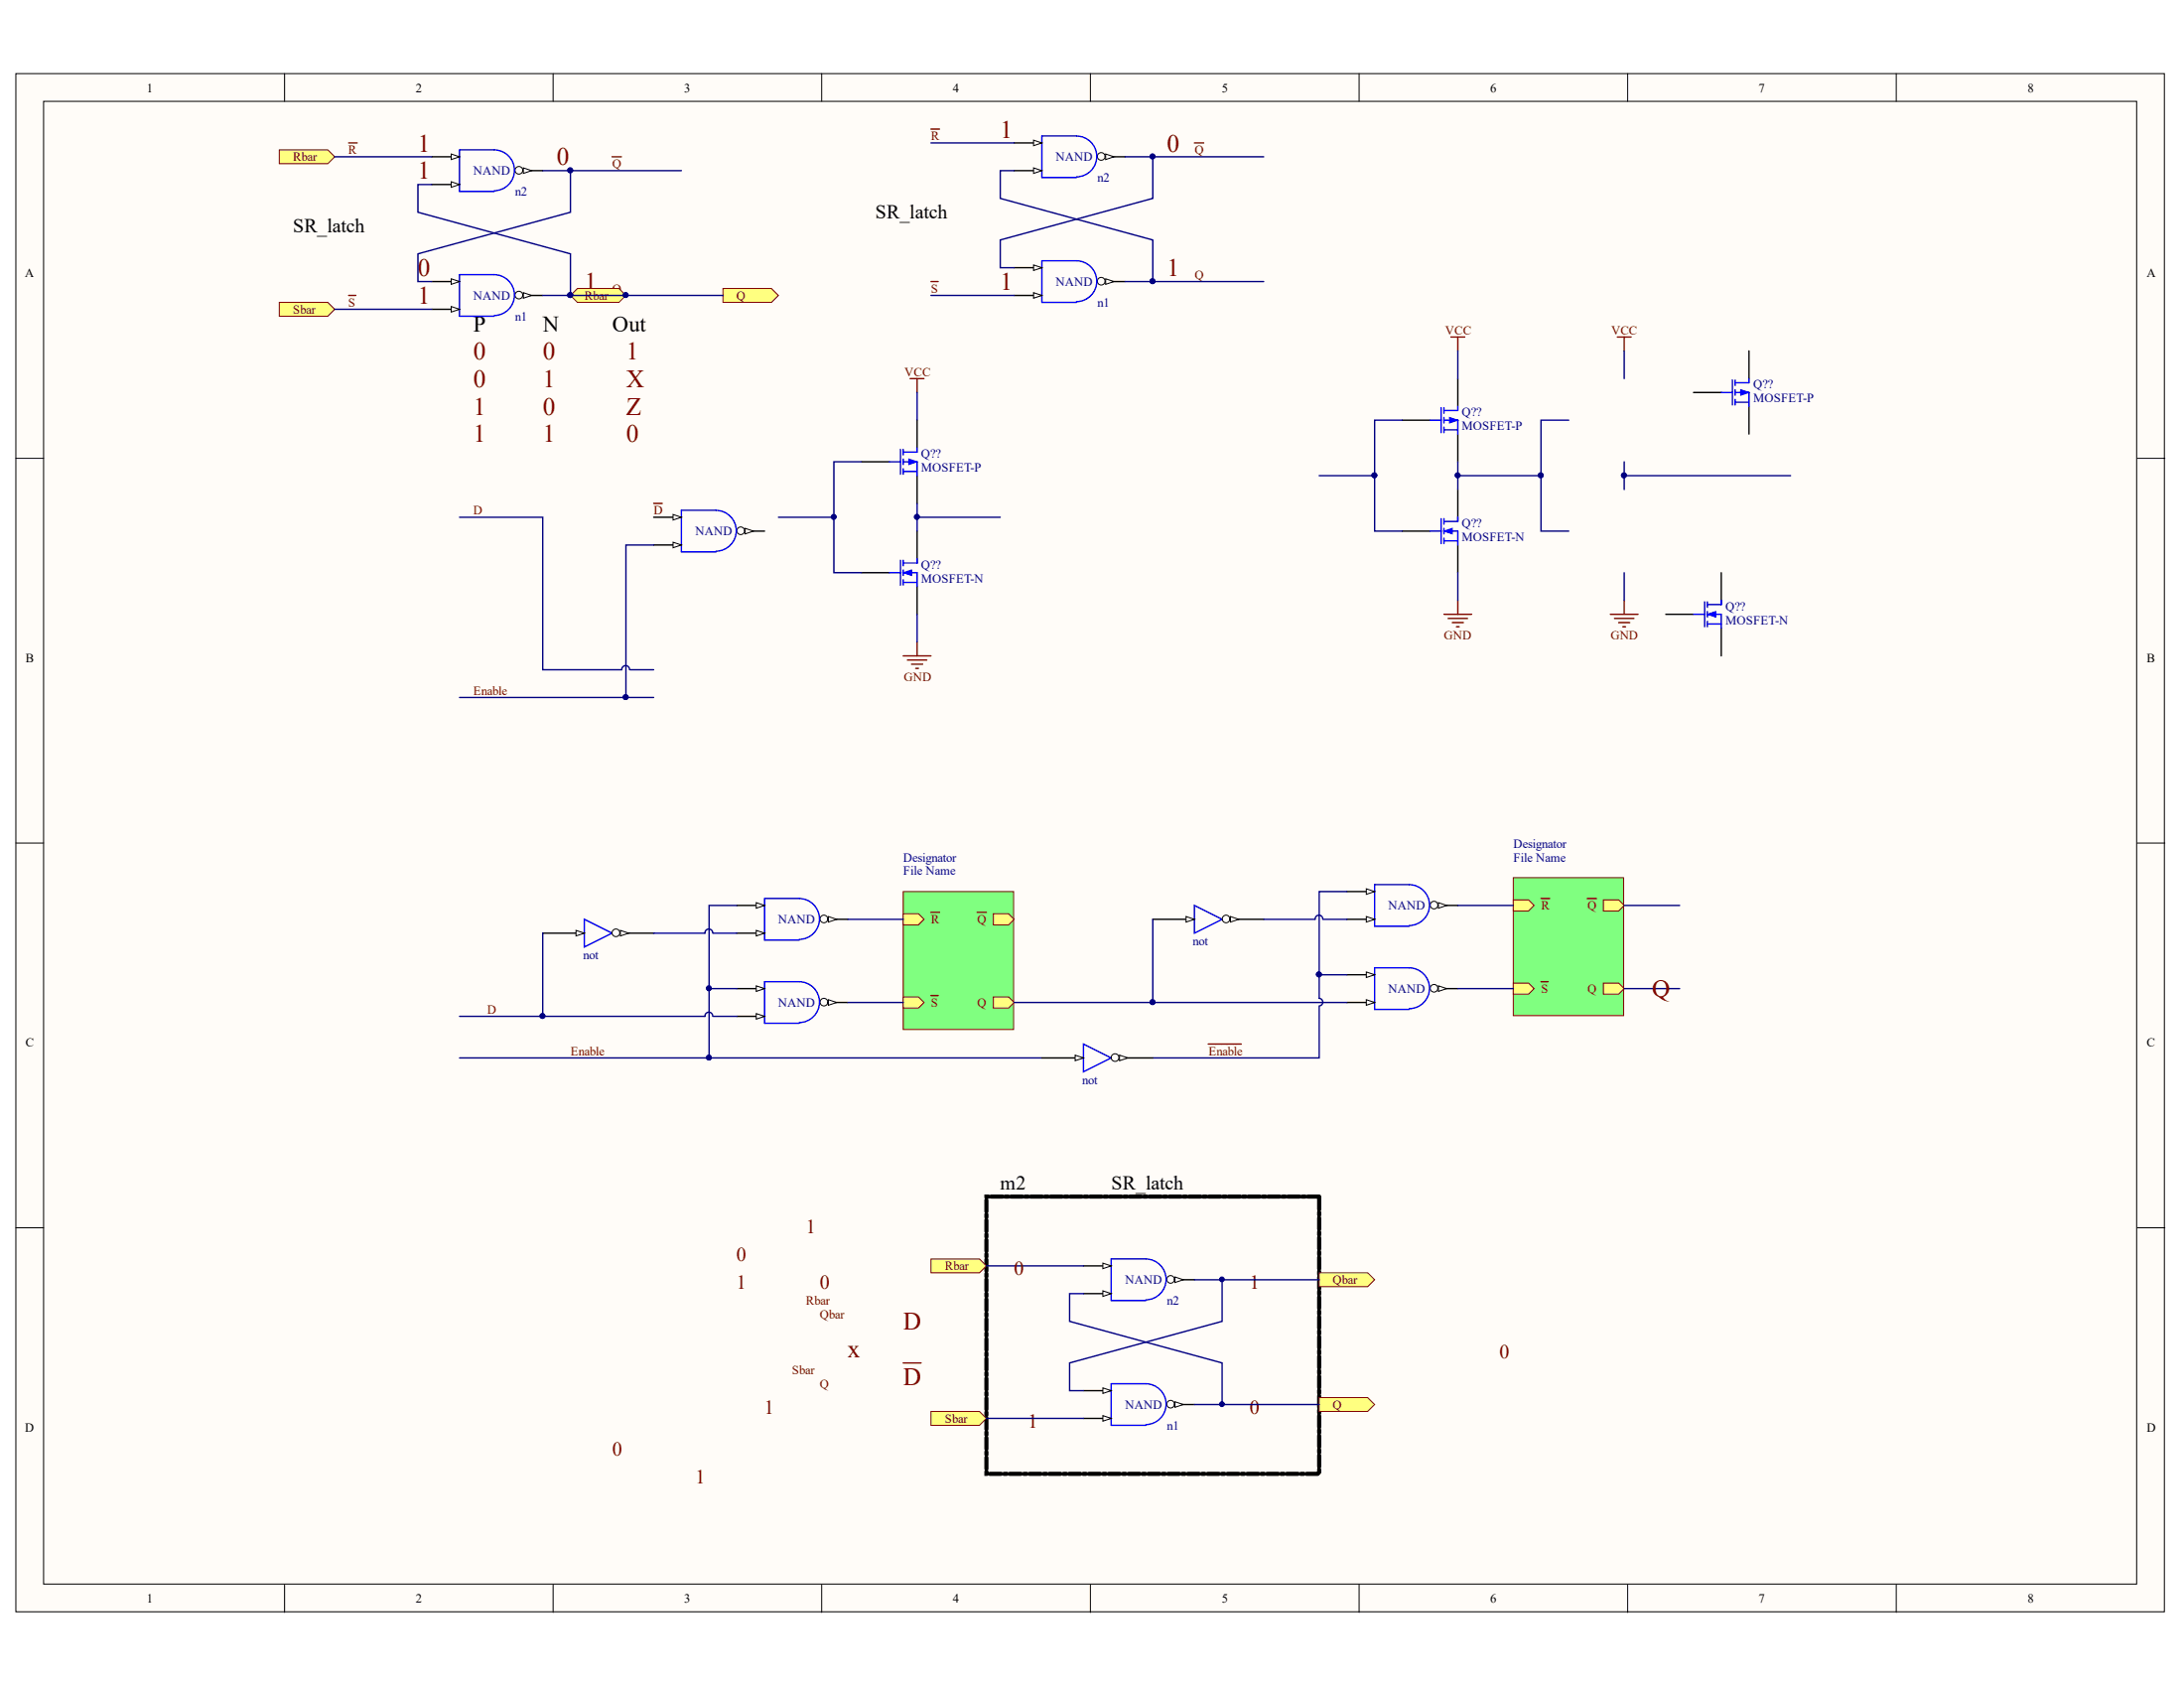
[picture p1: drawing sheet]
<svg xmlns="http://www.w3.org/2000/svg" width="279mm" height="216mm" viewBox="0 0 279 216" stroke-linecap="round" stroke-linejoin="round" font-family="sans-serif">
<g fill="#fffcf8" stroke="#000" stroke-width=".13">
<path d="M2 9.4h274.9v196.8h-274.9z"/>
<path d="M5.6 13h267.7v189.6h-267.7z"/>
</g>
<g fill="none" stroke="#000" stroke-width=".13">
<path d="M36.4 9.4v3.6M70.8 9.4v3.6M105.1 9.4v3.6M139.5 9.4v3.6M173.9 9.4v3.6M208.2 9.4v3.6M242.6 9.4v3.6M2 58.6h3.6M273.4 58.6h3.6M2 107.8h3.6M273.4 107.8h3.6M2 157h3.6"/>
<path d="M273.4 157h3.6M36.4 202.7v3.5M70.8 202.7v3.5M105.1 202.7v3.5M139.5 202.7v3.5M173.9 202.7v3.5M208.2 202.7v3.5M242.6 202.7v3.5"/>
</g>
<path d="M94.3 67.9h3.5" fill="none" stroke="#000" stroke-width=".18"/>
<circle cx="94.8" cy="67.9" r=".49" fill="#fffcf8" stroke="#000" stroke-width=".13"/>
<path d="M95.3 67.6l1.1 .3-1.1 .4z" fill="#fffcf8"/>
<path d="M95.3 67.6l1.1 .3-1.1 .4z" fill="none" stroke="#000" stroke-width=".13"/>
<path d="M91.6 70.5a2.62 2.62 0 0 0 2.6-2.6 2.62 2.62 0 0 0-2.6-2.6h-4.4v5.3h4.4" fill="none" stroke="#00f" stroke-width=".18"/>
<path d="M83.6 66.2h3.6" fill="none" stroke="#000" stroke-width=".18"/>
<path d="M86.1 65.8l1.1 .4-1.1 .3z" fill="#fffcf8"/>
<path d="M86.1 65.8l1.1 .4-1.1 .3z" fill="none" stroke="#000" stroke-width=".13"/>
<path d="M83.6 69.7h3.6" fill="none" stroke="#000" stroke-width=".18"/>
<path d="M86.1 69.3l1.1 .4-1.1 .4z" fill="#fffcf8"/>
<path d="M86.1 69.3l1.1 .4-1.1 .4z" fill="none" stroke="#000" stroke-width=".13"/>
<path d="M104.9 117.6h3.6" fill="none" stroke="#000" stroke-width=".18"/>
<circle cx="105.4" cy="117.5" r=".49" fill="#fffcf8" stroke="#000" stroke-width=".13"/>
<path d="M106 117.2l1 .4-1 .3z" fill="#fffcf8"/>
<path d="M106 117.2l1 .4-1 .3z" fill="none" stroke="#000" stroke-width=".13"/>
<path d="M102.2 120.2a2.62 2.62 0 0 0 2.6-2.7 2.62 2.62 0 0 0-2.6-2.6h-4.4v5.3h4.4" fill="none" stroke="#00f" stroke-width=".18"/>
<path d="M94.3 115.8h3.5" fill="none" stroke="#000" stroke-width=".18"/>
<path d="M96.7 115.5l1.1 .3-1.1 .4z" fill="#fffcf8"/>
<path d="M96.7 115.5l1.1 .3-1.1 .4z" fill="none" stroke="#000" stroke-width=".13"/>
<path d="M94.3 119.4h3.5" fill="none" stroke="#000" stroke-width=".18"/>
<path d="M96.7 119l1.1 .4-1.1 .3z" fill="#fffcf8"/>
<path d="M96.7 119l1.1 .4-1.1 .3z" fill="none" stroke="#000" stroke-width=".13"/>
<path d="M74.8 117.6l3.5 1.8-3.5 1.7z" fill="none" stroke="#00f" stroke-width=".18"/>
<path d="M69.4 119.4h5.4" fill="none" stroke="#000" stroke-width=".18"/>
<path d="M73.7 119l1.1 .4-1.1 .3z" fill="#fffcf8"/>
<path d="M73.7 119l1.1 .4-1.1 .3z" fill="none" stroke="#000" stroke-width=".13"/>
<path d="M78.3 119.4h5.3" fill="none" stroke="#000" stroke-width=".18"/>
<circle cx="78.8" cy="119.3" r=".49" fill="#fffcf8" stroke="#000" stroke-width=".13"/>
<path d="M79.4 119l1 .4-1 .3z" fill="#fffcf8"/>
<path d="M79.4 119l1 .4-1 .3z" fill="none" stroke="#000" stroke-width=".13"/>
<path d="M83.6 64.4h1.1" fill="none" stroke="#800000" stroke-width=".18"/>
<path d="M110.2 73.3h3.6" fill="none" stroke="#000" stroke-width=".18"/>
<path d="M113.8 73.3h1.4M115.2 71.7v3.1M115.5 72.9v.7" fill="none" stroke="#00f" stroke-width=".18"/>
<path d="M115.5 73.3l1.1-.4v.7z" fill="#00f"/>
<path d="M115.5 73.3l1.1-.4v.7z" fill="none" stroke="#00f" stroke-width=".13"/>
<path d="M110.2 59.1h3.6M117.3 53.7v3.6M117.3 60.8v3.6" fill="none" stroke="#000" stroke-width=".18"/>
<path d="M113.8 59.1h1.4M115.2 57.5v3.2M115.5 57.8h1.8M115.5 59.1h1.8v1.7M115.5 57.5v.7M115.5 58.7v.7M115.5 60v.7M115.5 60.3h1.8" fill="none" stroke="#00f" stroke-width=".18"/>
<path d="M116.3 58.7l1 .4-1 .3z" fill="#00f"/>
<path d="M116.3 58.7l1 .4-1 .3z" fill="none" stroke="#00f" stroke-width=".13"/>
<path d="M117.3 57.3v.5" fill="none" stroke="#00f" stroke-width=".18"/>
<path d="M116.4 48.4h1.8M117.3 48.4v1.8M115.5 83.9h3.6M116.1 84.4h2.5M116.6 85h1.4M117.1 85.5h.4M117.3 82.1v1.8" fill="none" stroke="#800000" stroke-width=".18"/>
<path d="M65.9 21.8h3.5" fill="none" stroke="#000" stroke-width=".18"/>
<circle cx="66.4" cy="21.8" r=".49" fill="#fffcf8" stroke="#000" stroke-width=".13"/>
<path d="M66.9 21.5l1.1 .3-1.1 .4z" fill="#fffcf8"/>
<path d="M66.9 21.5l1.1 .3-1.1 .4z" fill="none" stroke="#000" stroke-width=".13"/>
<path d="M63.2 24.4a2.62 2.62 0 0 0 2.6-2.6 2.62 2.62 0 0 0-2.6-2.6h-4.4v5.3h4.4" fill="none" stroke="#00f" stroke-width=".18"/>
<path d="M55.2 20.1h3.6" fill="none" stroke="#000" stroke-width=".18"/>
<path d="M57.7 19.7l1.1 .4-1.1 .3z" fill="#fffcf8"/>
<path d="M57.7 19.7l1.1 .4-1.1 .3z" fill="none" stroke="#000" stroke-width=".13"/>
<path d="M55.2 23.6h3.6" fill="none" stroke="#000" stroke-width=".18"/>
<path d="M57.7 23.2l1.1 .4-1.1 .4z" fill="#fffcf8"/>
<path d="M57.7 23.2l1.1 .4-1.1 .4z" fill="none" stroke="#000" stroke-width=".13"/>
<path d="M65.9 37.8h3.5" fill="none" stroke="#000" stroke-width=".18"/>
<circle cx="66.4" cy="37.7" r=".49" fill="#fffcf8" stroke="#000" stroke-width=".13"/>
<path d="M66.9 37.4l1.1 .4-1.1 .3z" fill="#fffcf8"/>
<path d="M66.9 37.4l1.1 .4-1.1 .3z" fill="none" stroke="#000" stroke-width=".13"/>
<path d="M63.2 40.4a2.62 2.62 0 0 0 2.6-2.7 2.62 2.62 0 0 0-2.6-2.6h-4.4v5.3h4.4" fill="none" stroke="#00f" stroke-width=".18"/>
<path d="M55.2 36h3.6" fill="none" stroke="#000" stroke-width=".18"/>
<path d="M57.7 35.7l1.1 .3-1.1 .4z" fill="#fffcf8"/>
<path d="M57.7 35.7l1.1 .3-1.1 .4z" fill="none" stroke="#000" stroke-width=".13"/>
<path d="M55.2 39.6h3.6" fill="none" stroke="#000" stroke-width=".18"/>
<path d="M57.7 39.2l1.1 .4-1.1 .3z" fill="#fffcf8"/>
<path d="M57.7 39.2l1.1 .4-1.1 .3z" fill="none" stroke="#000" stroke-width=".13"/>
<path d="M44.6 18.3h1.1M44.6 37.8h.9M78.3 20.1h1.2" fill="none" stroke="#800000" stroke-width=".18"/>
<g fill="#ffff80" stroke="#800000" stroke-width=".13">
<path d="M92.5 36.9h6.2l.9 .9-.9 .9h-6.2z" fill-rule="evenodd"/>
<path d="M35.7 19.2h6.2l.9 .9-.9 .8h-6.2z" fill-rule="evenodd"/>
<path d="M35.7 38.7h6.2l.9 .9-.9 .8h-6.2z" fill-rule="evenodd"/>
</g>
<path d="M140.4 20.1h3.5" fill="none" stroke="#000" stroke-width=".18"/>
<circle cx="140.9" cy="20" r=".49" fill="#fffcf8" stroke="#000" stroke-width=".13"/>
<path d="M141.4 19.7l1.1 .4-1.1 .3z" fill="#fffcf8"/>
<path d="M141.4 19.7l1.1 .4-1.1 .3z" fill="none" stroke="#000" stroke-width=".13"/>
<path d="M137.7 22.6a2.62 2.62 0 0 0 2.6-2.6 2.62 2.62 0 0 0-2.6-2.6h-4.4v5.3h4.4" fill="none" stroke="#00f" stroke-width=".18"/>
<path d="M129.7 18.3h3.6" fill="none" stroke="#000" stroke-width=".18"/>
<path d="M132.2 17.9l1.1 .4-1.1 .3z" fill="#fffcf8"/>
<path d="M132.2 17.9l1.1 .4-1.1 .3z" fill="none" stroke="#000" stroke-width=".13"/>
<path d="M129.7 21.8h3.6" fill="none" stroke="#000" stroke-width=".18"/>
<path d="M132.2 21.5l1.1 .3-1.1 .4z" fill="#fffcf8"/>
<path d="M132.2 21.5l1.1 .3-1.1 .4z" fill="none" stroke="#000" stroke-width=".13"/>
<path d="M140.4 36h3.5" fill="none" stroke="#000" stroke-width=".18"/>
<circle cx="140.9" cy="36" r=".49" fill="#fffcf8" stroke="#000" stroke-width=".13"/>
<path d="M141.4 35.7l1.1 .3-1.1 .4z" fill="#fffcf8"/>
<path d="M141.4 35.7l1.1 .3-1.1 .4z" fill="none" stroke="#000" stroke-width=".13"/>
<path d="M137.7 38.6a2.62 2.62 0 0 0 2.6-2.6 2.62 2.62 0 0 0-2.6-2.6h-4.4v5.3h4.4" fill="none" stroke="#00f" stroke-width=".18"/>
<path d="M129.7 34.2h3.6" fill="none" stroke="#000" stroke-width=".18"/>
<path d="M132.2 33.9l1.1 .3-1.1 .4z" fill="#fffcf8"/>
<path d="M132.2 33.9l1.1 .3-1.1 .4z" fill="none" stroke="#000" stroke-width=".13"/>
<path d="M129.7 37.8h3.6" fill="none" stroke="#000" stroke-width=".18"/>
<path d="M132.2 37.4l1.1 .4-1.1 .3z" fill="#fffcf8"/>
<path d="M132.2 37.4l1.1 .4-1.1 .3z" fill="none" stroke="#000" stroke-width=".13"/>
<path d="M119.1 16.5h1.1M152.8 18.3h1.2M119.1 36h.9" fill="none" stroke="#800000" stroke-width=".18"/>
<path d="M73 37.8l.9-.9h5.3l.9 .9-.9 .9h-5.3z" fill-rule="evenodd" fill="#ffff80" stroke="#800000" stroke-width=".13"/>
<path d="M213.1 78.6h3.6M220.2 80.3v3.6" fill="none" stroke="#000" stroke-width=".18"/>
<path d="M216.7 78.6h1.4M218.1 77v3.2M218.4 78.6h1.8v1.7M218.4 79.8h1.8M218.4 78.2v.7M218.4 79.5v.7" fill="none" stroke="#00f" stroke-width=".18"/>
<path d="M218.4 78.6l1.1-.4v.7z" fill="#00f"/>
<path d="M218.4 78.6l1.1-.4v.7z" fill="none" stroke="#00f" stroke-width=".13"/>
<path d="M216.7 50.2h3.5M223.7 44.9v3.5M223.7 52v3.5" fill="none" stroke="#000" stroke-width=".18"/>
<path d="M220.2 50.2h1.4M221.6 48.6v3.2M222 49h1.7M222 50.2h1.7v1.8M222 51.4h1.7M222 48.6v.7M222 49.8v.8M222 51.1v.7" fill="none" stroke="#00f" stroke-width=".18"/>
<path d="M222.7 49.8l1 .4-1 .4z" fill="#00f"/>
<path d="M222.7 49.8l1 .4-1 .4z" fill="none" stroke="#00f" stroke-width=".13"/>
<path d="M223.7 48.4v.6" fill="none" stroke="#00f" stroke-width=".18"/>
<path d="M206.9 43.1h1.8M207.8 43.1v1.8M206 78.6h3.6M206.5 79.1h2.5M207.1 79.6h1.4M207.8 76.8v1.8M207.6 80.2h.4" fill="none" stroke="#800000" stroke-width=".18"/>
<path d="M149.3 163.7h3.5" fill="none" stroke="#000" stroke-width=".18"/>
<circle cx="149.8" cy="163.6" r=".49" fill="#fffcf8" stroke="#000" stroke-width=".13"/>
<path d="M150.3 163.3l1.1 .4-1.1 .3z" fill="#fffcf8"/>
<path d="M150.3 163.3l1.1 .4-1.1 .3z" fill="none" stroke="#000" stroke-width=".13"/>
<path d="M146.6 166.3a2.62 2.62 0 0 0 2.6-2.7 2.62 2.62 0 0 0-2.6-2.6h-4.4v5.3h4.4" fill="none" stroke="#00f" stroke-width=".18"/>
<path d="M138.6 161.9h3.6" fill="none" stroke="#000" stroke-width=".18"/>
<path d="M141.1 161.6l1.1 .3-1.1 .4z" fill="#fffcf8"/>
<path d="M141.1 161.6l1.1 .3-1.1 .4z" fill="none" stroke="#000" stroke-width=".13"/>
<path d="M138.6 165.5h3.6" fill="none" stroke="#000" stroke-width=".18"/>
<path d="M141.1 165.1l1.1 .4-1.1 .3z" fill="#fffcf8"/>
<path d="M141.1 165.1l1.1 .4-1.1 .3z" fill="none" stroke="#000" stroke-width=".13"/>
<path d="M149.3 179.6h3.5" fill="none" stroke="#000" stroke-width=".18"/>
<circle cx="149.8" cy="179.6" r=".49" fill="#fffcf8" stroke="#000" stroke-width=".13"/>
<path d="M150.3 179.3l1.1 .3-1.1 .4z" fill="#fffcf8"/>
<path d="M150.3 179.3l1.1 .3-1.1 .4z" fill="none" stroke="#000" stroke-width=".13"/>
<path d="M146.6 182.2a2.62 2.62 0 0 0 2.6-2.6 2.62 2.62 0 0 0-2.6-2.6h-4.4v5.3h4.4" fill="none" stroke="#00f" stroke-width=".18"/>
<path d="M138.6 177.9h3.6" fill="none" stroke="#000" stroke-width=".18"/>
<path d="M141.1 177.5l1.1 .4-1.1 .3z" fill="#fffcf8"/>
<path d="M141.1 177.5l1.1 .4-1.1 .3z" fill="none" stroke="#000" stroke-width=".13"/>
<path d="M138.6 181.4h3.6" fill="none" stroke="#000" stroke-width=".18"/>
<path d="M141.1 181.1l1.1 .3-1.1 .4z" fill="#fffcf8"/>
<path d="M141.1 181.1l1.1 .3-1.1 .4z" fill="none" stroke="#000" stroke-width=".13"/>
<path d="M168.8 153h-42.6v35.5h42.6v-35.5" fill="none" stroke="#000" stroke-width=".53" stroke-dasharray="1.4 .4 .4 .4"/>
<g fill="#ffff80" stroke="#800000" stroke-width=".13">
<path d="M168.8 162.8h6.2l.9 .9-.9 .9h-6.2z" fill-rule="evenodd"/>
<path d="M168.8 178.8h6.2l.9 .8-.9 .9h-6.2z" fill-rule="evenodd"/>
<path d="M119.1 161h6.2l.9 .9-.9 .9h-6.2z" fill-rule="evenodd"/>
<path d="M119.1 180.5h6.2l.9 .9-.9 .9h-6.2z" fill-rule="evenodd"/>
</g>
<path d="M179.4 67.9h3.6M186.5 69.7v3.6" fill="none" stroke="#000" stroke-width=".18"/>
<path d="M183 67.9h1.4M184.4 66.3v3.2M184.7 67.9h1.8v1.8M184.7 69.2h1.8M184.7 67.6v.7M184.7 68.8v.7" fill="none" stroke="#00f" stroke-width=".18"/>
<path d="M184.7 67.9l1.1-.3v.7z" fill="#00f"/>
<path d="M184.7 67.9l1.1-.3v.7z" fill="none" stroke="#00f" stroke-width=".13"/>
<path d="M179.4 53.7h3.6M186.5 48.4v3.6M186.5 55.5v3.6" fill="none" stroke="#000" stroke-width=".18"/>
<path d="M183 53.7h1.4M184.4 52.1v3.2M184.7 52.5h1.8M184.7 53.7h1.8v1.8M184.7 55h1.8M184.7 52.1v.8M184.7 53.4v.7M184.7 54.6v.7" fill="none" stroke="#00f" stroke-width=".18"/>
<path d="M185.4 53.4l1.1 .3-1.1 .4z" fill="#00f"/>
<path d="M185.4 53.4l1.1 .3-1.1 .4z" fill="none" stroke="#00f" stroke-width=".13"/>
<path d="M186.5 52v.5" fill="none" stroke="#00f" stroke-width=".18"/>
<path d="M185.6 43.1h1.8M186.5 43.1v1.8M184.7 78.6h3.6M185.3 79.1h2.4M185.8 79.6h1.4M186.5 76.8v1.8M186.3 80.2h.4" fill="none" stroke="#800000" stroke-width=".18"/>
<path d="M115.5 114h14.2v17.7h-14.2z" fill="#80ff80" stroke="#800000" stroke-width=".13"/>
<path d="M127.1 116.9h1.9l.7 .7-.7 .7h-1.9z" fill-rule="evenodd" fill="#ffff80"/>
<path d="M127.1 116.9h1.9l.7 .7-.7 .7h-1.9z" fill="none" stroke="#800000" stroke-width=".13"/>
<path d="M125 116.7h1.2" fill="none" stroke="#800000" stroke-width=".18"/>
<path d="M127.1 127.5h1.9l.7 .7-.7 .7h-1.9z" fill-rule="evenodd" fill="#ffff80"/>
<path d="M127.1 127.5h1.9l.7 .7-.7 .7h-1.9z" fill="none" stroke="#800000" stroke-width=".13"/>
<path d="M115.5 116.9h2l.7 .7-.7 .7h-2z" fill-rule="evenodd" fill="#ffff80"/>
<path d="M115.5 116.9h2l.7 .7-.7 .7h-2z" fill="none" stroke="#800000" stroke-width=".13"/>
<path d="M119.1 116.7h1.1" fill="none" stroke="#800000" stroke-width=".18"/>
<path d="M115.5 127.5h2l.7 .7-.7 .7h-2z" fill-rule="evenodd" fill="#ffff80"/>
<path d="M115.5 127.5h2l.7 .7-.7 .7h-2z" fill="none" stroke="#800000" stroke-width=".13"/>
<path d="M119.1 127.3h.9" fill="none" stroke="#800000" stroke-width=".18"/>
<path d="M104.9 128.2h3.6" fill="none" stroke="#000" stroke-width=".18"/>
<circle cx="105.4" cy="128.2" r=".49" fill="#fffcf8" stroke="#000" stroke-width=".13"/>
<path d="M106 127.9l1 .3-1 .4z" fill="#fffcf8"/>
<path d="M106 127.9l1 .3-1 .4z" fill="none" stroke="#000" stroke-width=".13"/>
<path d="M102.2 130.8a2.62 2.62 0 0 0 2.6-2.6 2.62 2.62 0 0 0-2.6-2.6h-4.4v5.3h4.4" fill="none" stroke="#00f" stroke-width=".18"/>
<path d="M94.3 126.4h3.5" fill="none" stroke="#000" stroke-width=".18"/>
<path d="M96.7 126.1l1.1 .3-1.1 .4z" fill="#fffcf8"/>
<path d="M96.7 126.1l1.1 .3-1.1 .4z" fill="none" stroke="#000" stroke-width=".13"/>
<path d="M94.3 130h3.5" fill="none" stroke="#000" stroke-width=".18"/>
<path d="M96.7 129.6l1.1 .4-1.1 .3z" fill="#fffcf8"/>
<path d="M96.7 129.6l1.1 .4-1.1 .3z" fill="none" stroke="#000" stroke-width=".13"/>
<path d="M183 115.8h3.5" fill="none" stroke="#000" stroke-width=".18"/>
<circle cx="183.5" cy="115.8" r=".49" fill="#fffcf8" stroke="#000" stroke-width=".13"/>
<path d="M184 115.5l1.1 .3-1.1 .4z" fill="#fffcf8"/>
<path d="M184 115.5l1.1 .3-1.1 .4z" fill="none" stroke="#000" stroke-width=".13"/>
<path d="M180.3 118.4a2.62 2.62 0 0 0 2.6-2.6 2.62 2.62 0 0 0-2.6-2.7h-4.4v5.4h4.4" fill="none" stroke="#00f" stroke-width=".18"/>
<path d="M172.3 114h3.6" fill="none" stroke="#000" stroke-width=".18"/>
<path d="M174.8 113.7l1.1 .3-1.1 .4z" fill="#fffcf8"/>
<path d="M174.8 113.7l1.1 .3-1.1 .4z" fill="none" stroke="#000" stroke-width=".13"/>
<path d="M172.3 117.6h3.6" fill="none" stroke="#000" stroke-width=".18"/>
<path d="M174.8 117.2l1.1 .4-1.1 .3z" fill="#fffcf8"/>
<path d="M174.8 117.2l1.1 .4-1.1 .3z" fill="none" stroke="#000" stroke-width=".13"/>
<path d="M152.8 115.8l3.5 1.8-3.5 1.8z" fill="none" stroke="#00f" stroke-width=".18"/>
<path d="M147.5 117.6h5.3" fill="none" stroke="#000" stroke-width=".18"/>
<path d="M151.7 117.2l1.1 .4-1.1 .3z" fill="#fffcf8"/>
<path d="M151.7 117.2l1.1 .4-1.1 .3z" fill="none" stroke="#000" stroke-width=".13"/>
<path d="M156.3 117.6h5.4" fill="none" stroke="#000" stroke-width=".18"/>
<circle cx="156.9" cy="117.5" r=".49" fill="#fffcf8" stroke="#000" stroke-width=".13"/>
<path d="M157.4 117.2l1.1 .4-1.1 .3z" fill="#fffcf8"/>
<path d="M157.4 117.2l1.1 .4-1.1 .3z" fill="none" stroke="#000" stroke-width=".13"/>
<path d="M193.6 112.3h14.1v17.6h-14.1z" fill="#80ff80" stroke="#800000" stroke-width=".13"/>
<path d="M205.1 115.1h2l.7 .7-.7 .7h-2z" fill-rule="evenodd" fill="#ffff80"/>
<path d="M205.1 115.1h2l.7 .7-.7 .7h-2z" fill="none" stroke="#800000" stroke-width=".13"/>
<path d="M203 114.9h1.2" fill="none" stroke="#800000" stroke-width=".18"/>
<path d="M205.1 125.7h2l.7 .7-.7 .8h-2z" fill-rule="evenodd" fill="#ffff80"/>
<path d="M205.1 125.7h2l.7 .7-.7 .8h-2z" fill="none" stroke="#800000" stroke-width=".13"/>
<path d="M193.6 115.1h1.9l.8 .7-.8 .7h-1.9z" fill-rule="evenodd" fill="#ffff80"/>
<path d="M193.6 115.1h1.9l.8 .7-.8 .7h-1.9z" fill="none" stroke="#800000" stroke-width=".13"/>
<path d="M197.1 114.9h1.1" fill="none" stroke="#800000" stroke-width=".18"/>
<path d="M193.6 125.7h1.9l.8 .7-.8 .8h-1.9z" fill-rule="evenodd" fill="#ffff80"/>
<path d="M193.6 125.7h1.9l.8 .7-.8 .8h-1.9z" fill="none" stroke="#800000" stroke-width=".13"/>
<path d="M197.1 125.6h1" fill="none" stroke="#800000" stroke-width=".18"/>
<path d="M183 126.4h3.5" fill="none" stroke="#000" stroke-width=".18"/>
<circle cx="183.5" cy="126.4" r=".49" fill="#fffcf8" stroke="#000" stroke-width=".13"/>
<path d="M184 126.1l1.1 .3-1.1 .4z" fill="#fffcf8"/>
<path d="M184 126.1l1.1 .3-1.1 .4z" fill="none" stroke="#000" stroke-width=".13"/>
<path d="M180.3 129a2.62 2.62 0 0 0 2.6-2.6 2.62 2.62 0 0 0-2.6-2.6h-4.4v5.3h4.4" fill="none" stroke="#00f" stroke-width=".18"/>
<path d="M172.3 124.7h3.6" fill="none" stroke="#000" stroke-width=".18"/>
<path d="M174.8 124.3l1.1 .4-1.1 .3z" fill="#fffcf8"/>
<path d="M174.8 124.3l1.1 .4-1.1 .3z" fill="none" stroke="#000" stroke-width=".13"/>
<path d="M172.3 128.2h3.6" fill="none" stroke="#000" stroke-width=".18"/>
<path d="M174.8 127.9l1.1 .3-1.1 .4z" fill="#fffcf8"/>
<path d="M174.8 127.9l1.1 .3-1.1 .4z" fill="none" stroke="#000" stroke-width=".13"/>
<g fill="none" stroke="#000080" stroke-width=".18">
<path d="M119.1 18.3h10.6M42.8 20.1h12.4M42.8 39.6h12.4M55.2 23.6h-1.7v3.5l19.5 5.4v5.3M69.4 21.8h17.8M69.4 37.8h23.1M73 21.8v5.3l-19.5 5.4v3.5h1.7M119.1 37.8h10.6M129.7 21.8h-1.7v3.6l19.5 5.3v5.3M143.9 36h17.8M143.9 20.1h17.8M147.5 20.1v5.3l-19.5 5.3v3.5h1.7"/>
<path d="M110.2 59.1h-3.5v14.2h3.5M117.3 50.2v3.5M179.4 53.7h-3.5v14.2h3.5M186.5 59.1v3.5M186.5 44.9v3.5M200.7 53.7h-3.6v14.2h3.6M207.8 59.1v3.5M207.8 44.9v3.5M58.8 66.2h10.6v19.5h10.1a.5 .5 0 0 1 .5-.6 .5 .5 0 0 1 .5 .6M83.6 69.7h-3.5v19.5M99.6 66.2h7.1M117.3 64.4v3.5"/>
<path d="M117.3 66.2h10.7M117.3 78.6v3.5M168.8 60.8h7.1M186.5 60.8h10.6M186.5 73.3v3.5M207.8 60.8h21.3M207.8 73.3v3.5M58.8 89.2h24.8M80.6 85.7h3M69.4 119.4v10.6M83.6 119.4h6.6M91.2 119.3a.5 .5 0 0 0-.5-.5 .5 .5 0 0 0-.5 .6"/>
<path d="M91.2 119.4h3.1M94.3 115.8h-3.6v10.6M108.5 117.6h7M147.5 117.6v10.6M169.2 117.6a.49 .49 0 0 0-.5-.6 .49 .49 0 0 0-.5 .6h-6.5M169.3 117.6h3M172.3 114h-3.5v10.7M186.5 115.8h7.1M207.8 115.8h7.1M90.7 135.3h42.6M94.3 126.4h-3.6v8.9h-31.9M108.5 128.2h7"/>
<path d="M129.7 128.2h42.6M168.8 128.8v6.5h-21.3M172.3 124.7h-3.5v3a.49 .49 0 0 1 .4 .5 .49 .49 0 0 1-.4 .5M186.5 126.4h7.1M207.8 126.4h7.1M126.2 161.9h12.4M138.6 165.5h-1.8v3.5l19.5 5.3v5.3M156.3 163.7v5.3l-19.5 5.3v3.6h1.8M126.2 181.4h12.4"/>
</g>
<g fill="#000080" stroke="#000080" stroke-width=".13">
<circle cx="80" cy="89.2" r=".31"/>
<circle cx="117.3" cy="66.1" r=".31"/>
<circle cx="106.7" cy="66.1" r=".31"/>
<circle cx="72.9" cy="21.8" r=".31"/>
<circle cx="147.4" cy="20" r=".31"/>
<circle cx="147.4" cy="36" r=".31"/>
<circle cx="207.8" cy="60.8" r=".31"/>
<circle cx="186.5" cy="60.8" r=".31"/>
<circle cx="197.1" cy="60.8" r=".31"/>
<circle cx="156.3" cy="163.6" r=".31"/>
<circle cx="156.3" cy="179.6" r=".31"/>
<circle cx="175.8" cy="60.8" r=".31"/>
<circle cx="90.7" cy="126.4" r=".31"/>
<circle cx="90.7" cy="135.3" r=".31"/>
<circle cx="69.4" cy="129.9" r=".31"/>
<circle cx="168.7" cy="124.6" r=".31"/>
<circle cx="147.4" cy="128.2" r=".31"/>
</g>
<path d="M138.6 133.5l3.6 1.8-3.6 1.8z" fill="none" stroke="#00f" stroke-width=".18"/>
<path d="M133.3 135.3h5.3" fill="none" stroke="#000" stroke-width=".18"/>
<path d="M137.5 135l1.1 .3-1.1 .4z" fill="#fffcf8"/>
<path d="M137.5 135l1.1 .3-1.1 .4z" fill="none" stroke="#000" stroke-width=".13"/>
<path d="M142.2 135.3h5.3" fill="none" stroke="#000" stroke-width=".18"/>
<circle cx="142.7" cy="135.3" r=".49" fill="#fffcf8" stroke="#000" stroke-width=".13"/>
<path d="M143.2 135l1.1 .3-1.1 .4z" fill="#fffcf8"/>
<path d="M143.2 135l1.1 .3-1.1 .4z" fill="none" stroke="#000" stroke-width=".13"/>
<path d="M154.6 133.5h4.2M115.5 174.3h2.3" fill="none" stroke="#800000" stroke-width=".18"/>
<path d="M58.8 130h31.4M91.2 130a.5 .5 0 0 0-.5-.5 .5 .5 0 0 0-.5 .5M91.2 130h3.1M152.8 163.7h16M152.8 179.6h16" fill="none" stroke="#000080" stroke-width=".18"/>
<circle cx="69.4" cy="129.9" r=".31" fill="#000080" stroke="#000080" stroke-width=".13"/>
<text font-size="4.6" fill="#00f" x="116.8" y="77.6">PIQ??03</text>
<g font-size="4.2" fill="#00f">
<text x="185.9" y="65">PIQ??01</text>
<text x="116.8" y="70.3">PIQ??01</text>
<text x="219.8" y="76">PIQ??01</text>
</g>
<g font-size="3.2" fill="#800000">
<text x="128" y="17.6">1</text>
<text x="53.5" y="19.4">1</text>
<text x="53.5" y="22.9">1</text>
<text x="71.2" y="21.1">0</text>
<text x="149.3" y="19.4">0</text>
<text x="53.5" y="35.4">0</text>
<text x="149.3" y="35.4">1</text>
<text x="53.5" y="38.9">1</text>
<text x="74.8" y="37.1">1</text>
<text x="128" y="37.1">1</text>
<text x="60.6" y="45.9">0</text>
<text x="69.4" y="45.9">0</text>
<text x="80.1" y="45.9">1</text>
<text x="60.6" y="49.5">0</text>
<text x="60.6" y="53">1</text>
<text x="69.4" y="49.5">1</text>
<text x="69.4" y="53">0</text>
<text x="80.1" y="49.5">X</text>
<text x="80.1" y="53">Z</text>
<text x="60.6" y="56.6">1</text>
<text x="69.4" y="56.6">1</text>
<text x="80.1" y="56.6">0</text>
<text x="211.4" y="127.5">Q</text>
<text x="108.4" y="173.6">x</text>
<text x="115.5" y="170.1">D</text>
<text x="115.5" y="177.2">D</text>
</g>
<g font-size="2.9">
<text x="60.6" y="42.5">P</text>
<text x="69.4" y="42.5">N</text>
<text x="78.3" y="42.5">Out</text>
</g>
<g font-size="2.5">
<text x="37.5" y="29.8">SR_latch</text>
<text x="112" y="28">SR_latch</text>
<text x="128" y="152.1">m2</text>
<text x="142.2" y="152.1">SR_latch</text>
</g>
<g font-size="2.5" fill="#800000">
<text x="94.2" y="161.3">0</text>
<text x="103.1" y="157.8">1</text>
<text x="94.2" y="164.9">1</text>
<text x="104.9" y="164.9">0</text>
<text x="129.7" y="163.1">0</text>
<text x="159.9" y="164.9">1</text>
<text x="191.8" y="173.8">0</text>
<text x="97.8" y="180.9">1</text>
<text x="131.5" y="182.6">1</text>
<text x="159.9" y="180.9">0</text>
<text x="78.3" y="186.2">0</text>
<text x="89" y="189.8">1</text>
</g>
<text font-size="1.8" fill="#000080" x="72.7" y="37.9">PORbar</text>
<g font-size="1.6">
<text x="18.8" y="11.8">1</text>
<text x="53.2" y="11.8">2</text>
<text x="87.5" y="11.8">3</text>
<text x="121.9" y="11.8">4</text>
<text x="156.3" y="11.8">5</text>
<text x="190.6" y="11.8">6</text>
<text x="225" y="11.8">7</text>
<text x="259.4" y="11.8">8</text>
<text x="3.2" y="35.4">A</text>
<text x="274.6" y="35.4">A</text>
<text x="3.3" y="84.6">B</text>
<text x="274.6" y="84.6">B</text>
<text x="3.3" y="133.9">C</text>
<text x="274.6" y="133.9">C</text>
<text x="3.2" y="183.1">D</text>
<text x="274.6" y="183.1">D</text>
<text x="18.8" y="205">1</text>
<text x="53.2" y="205">2</text>
<text x="87.5" y="205">3</text>
<text x="121.9" y="205">4</text>
<text x="156.3" y="205">5</text>
<text x="190.6" y="205">6</text>
<text x="225" y="205">7</text>
<text x="259.4" y="205">8</text>
</g>
<g font-size="1.6" fill="#800000">
<text x="119.1" y="17.9">R</text>
<text x="37.5" y="20.6">Rbar</text>
<text x="44.6" y="19.7">R</text>
<text x="78.3" y="21.5">Q</text>
<text x="152.8" y="19.7">Q</text>
<text x="152.8" y="35.7">Q</text>
<text x="37.5" y="40.1">Sbar</text>
<text x="44.6" y="39.2">S</text>
<text x="74.8" y="38.3">Rbar</text>
<text x="78.3" y="37.5">Q</text>
<text x="94.2" y="38.3">Q</text>
<text x="119.1" y="37.5">S</text>
<text x="184.9" y="42.8">VCC</text>
<text x="206.1" y="42.8">VCC</text>
<text x="115.7" y="48.1">VCC</text>
<text x="60.6" y="65.8">D</text>
<text x="83.7" y="65.8">D</text>
<text x="184.7" y="81.8">GND</text>
<text x="206" y="81.8">GND</text>
<text x="60.6" y="88.9">Enable</text>
<text x="115.6" y="87.1">GND</text>
<text x="119.1" y="118.1">R</text>
<text x="125" y="118.1">Q</text>
<text x="197.2" y="116.4">R</text>
<text x="203.1" y="116.4">Q</text>
<text x="62.3" y="129.6">D</text>
<text x="119.1" y="128.8">S</text>
<text x="125" y="128.8">Q</text>
<text x="197.2" y="127">S</text>
<text x="203.1" y="127">Q</text>
<text x="73" y="135">Enable</text>
<text x="154.6" y="135">Enable</text>
<text x="103.1" y="166.9">Rbar</text>
<text x="120.9" y="162.4">Rbar</text>
<text x="170.5" y="164.2">Qbar</text>
<text x="104.9" y="168.7">Qbar</text>
<text x="101.3" y="175.7">Sbar</text>
<text x="104.9" y="177.5">Q</text>
<text x="120.9" y="182">Sbar</text>
<text x="170.5" y="180.2">Q</text>
</g>
<g font-size="1.6" fill="#000080">
<text x="60.6" y="22.3">NAND</text>
<text x="135.1" y="20.6">NAND</text>
<text x="140.4" y="23.3">n2</text>
<text x="65.9" y="25">n2</text>
<text x="60.6" y="38.3">NAND</text>
<text x="65.9" y="41">n1</text>
<text x="135.1" y="36.5">NAND</text>
<text x="140.4" y="39.2">n1</text>
<text x="187" y="53.2">Q??</text>
<text x="224.3" y="49.6">Q??</text>
<text x="224.3" y="51.4">MOSFET-P</text>
<text x="117.8" y="58.5">Q??</text>
<text x="187" y="55">MOSFET-P</text>
<text x="117.8" y="60.3">MOSFET-P</text>
<text x="89" y="68.5">NAND</text>
<text x="187" y="67.4">Q??</text>
<text x="187" y="69.2">MOSFET-N</text>
<text x="117.8" y="72.7">Q??</text>
<text x="117.8" y="74.5">MOSFET-N</text>
<text x="220.8" y="78.1">Q??</text>
<text x="220.8" y="79.8">MOSFET-N</text>
<text x="115.5" y="110.2">Designator</text>
<text x="115.5" y="111.9">File Name</text>
<text x="193.6" y="108.4">Designator</text>
<text x="193.6" y="110.2">File Name</text>
<text x="99.6" y="118.1">NAND</text>
<text x="177.6" y="116.4">NAND</text>
<text x="74.6" y="122.7">not</text>
<text x="152.6" y="120.9">not</text>
<text x="99.6" y="128.8">NAND</text>
<text x="177.6" y="127">NAND</text>
<text x="138.5" y="138.7">not</text>
<text x="144" y="164.2">NAND</text>
<text x="149.3" y="166.9">n2</text>
<text x="144" y="180.2">NAND</text>
<text x="149.3" y="182.8">n1</text>
</g>
</svg>
